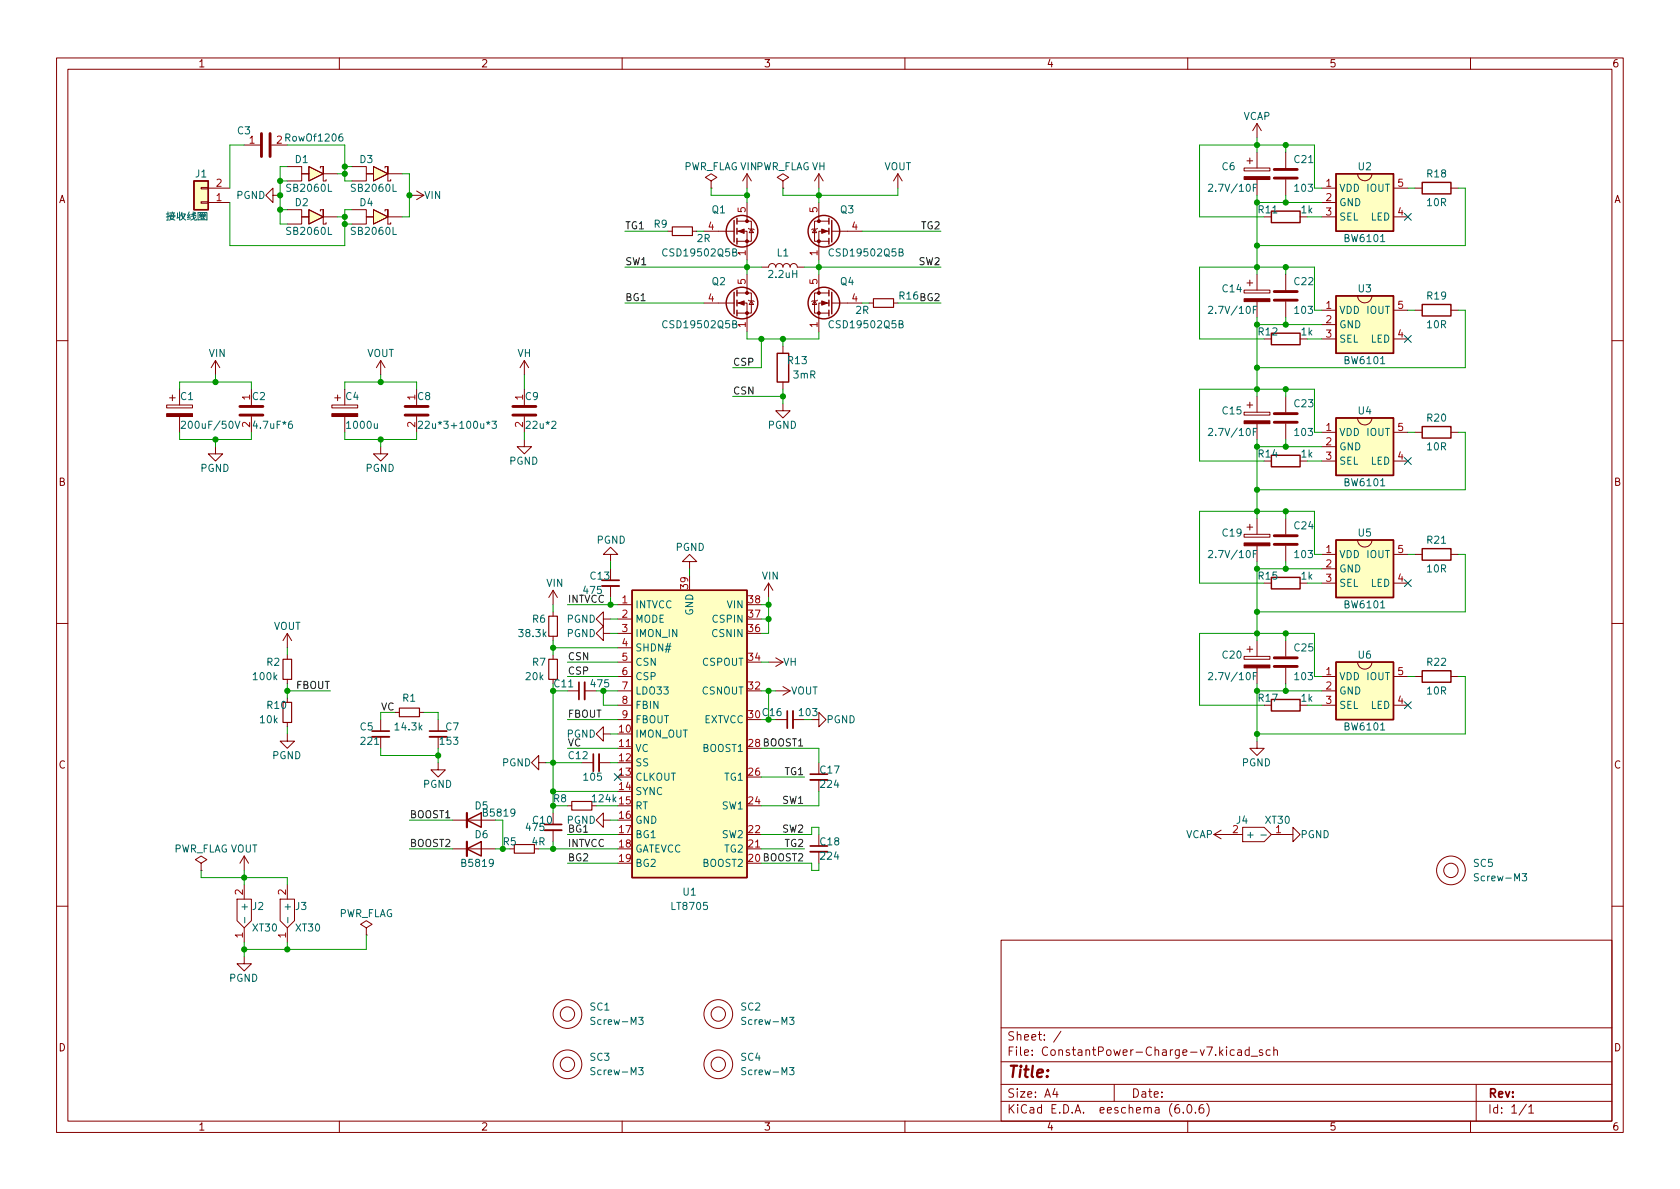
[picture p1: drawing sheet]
<svg xmlns="http://www.w3.org/2000/svg" width="297mm" height="210mm" viewBox="0 0 297 210" stroke-linecap="round" stroke-linejoin="round" font-family="sans-serif">
<g fill="none" stroke="#840000" stroke-width=".18">
<path d="M10 10.2h277v190.1h-277zM12 12.2h273v186.1h-273zM60 10.2v2M110 10.2v2M160 10.2v2M210 10.2v2M260 10.2v2M35.6 33.1h1.2v.3h-1.2zM35.6 35.7h1.2v.2h-1.2zM36.8 33.3h3.8M36.8 35.8h3.8M43.2 25.6h2.8"/>
<path d="M48 25.6h2.8M48.3 34.5v-1.2l-1.3 1.2 1.3 1.3v-1.3h1.2M50.8 37.1h2.5v2.5h-2.5M50.8 29.5h2.5v2.5h-2.5M53.3 38.3h1.3v-1.2l2.5 1.2-2.5 1.3v-1.3M53.3 30.7h1.3v-1.2l2.5 1.2-2.5 1.3v-1.3M57.1 37.1h-.5v.2M57.1 29.5h-.5v.2M59.7 38.3h-2.6v-1.2v2.5h.6v-.2M59.7 30.7h-2.6v-1.2v2.5h.6v-.3M62.2 29.5h2.6v2.5h-2.6M62.2 37.1h2.6v2.5h-2.6"/>
<path d="M64.8 30.7h1.2v-1.2l2.6 1.2-2.6 1.3v-1.3M64.8 38.3h1.2v-1.2l2.6 1.2-2.6 1.3v-1.3M68.6 29.5h-.5v.2M68.6 37.1h-.5v.2M71.1 30.7h-2.5v-1.2v2.5h.5v-.3M71.1 38.3h-2.5v-1.2v2.5h.5v-.2M72.4 34.5h2.5M73.7 33.8l1.2 .7M74.9 34.5l-1.2 .8M125.7 32l1-.6-1-.7-1 .7 1 .6v1.3M125.7 33.3h.1M130.3 39.1h2.5v3.6h-2.5"/>
<path d="M132.1 30.7v2.6M132.1 35.8v3.3M132.1 30.7l-.8 1.3M132.1 30.7l.7 1.3M138.4 32l1-.6-1-.7-1 .7 1 .6v1.3M138.4 33.3h.1M144.8 30.7v2.6M144.8 35.8v3.3M144.8 30.7l-.8 1.3M144.8 30.7l.7 1.3M146.6 39.1h-2.6v3.6h2.6M158.7 30.7l-.7 1.3"/>
<path d="M158.7 30.7v2.6M158.7 30.7l.8 1.3M220 29.7h4.5v.5h-4.5zM220.5 28.4h1M221 27.9v1.1M222.2 21.8l-.7 1.3M222.2 21.8v2.6M222.2 26.9v2.8M222.2 31.7v2.8M222.2 21.8l.8 1.3M223.5 38.3h1.3M227.3 26.9v2.8"/>
<path d="M227.3 31.7v2.8M229.9 38.3h1.2M233.7 38.3h2.5M233.7 33.3h2.5M233.7 35.8h2.5M240 30.7a1.27 1.27 0 0 0 1.3 1.3 1.27 1.27 0 0 0 1.3-1.3M246.4 38.3h2.5M246.4 33.3h2.5M250.2 33.3h1.3M256.5 33.3h1.3M118.1 40.9h.8M122.4 40.9h.8"/>
<path d="M124.5 53.6h5.3M124.5 40.9h5.3M130.3 40.9h1.8v5.1M130.3 53.6h1.8v5.1M130.3 51.8h2.5v3.6h-2.5M132.1 48.5v3.3M132.3 40.4l.2 .1h.7l.1 .1M132.3 53.1l.2 .1h.7l.1 .1M132.8 40.5l.4 .6h-.7zM132.8 53.2l.4 .6h-.7zM134.6 47.2h1.3a.64 .64 0 0 1 .6-.6 .64 .64 0 0 1 .7 .6 .64 .64 0 0 1 .6-.6 .64 .64 0 0 1 .6 .6 .64 .64 0 0 1 .7-.6 .64 .64 0 0 1 .6 .6 .64 .64 0 0 1 .6-.6 .64 .64 0 0 1 .7 .6h1.2M144 53.2l.4 .6h-.8z"/>
<path d="M144 40.5l.4 .6h-.8zM144.5 53.1l-.1 .1h-.8l-.1 .1M144.5 40.4l-.1 .1h-.8l-.1 .1M144.8 48.5v3.3M146.6 53.6h-1.8v5.1M146.6 51.8h-2.6v3.6h2.6M146.6 40.9h-1.8v5.1M147.1 53.6h5.3M147.1 40.9h5.3M153.7 53.6h.7M158 53.6h.7M220 51.3h4.5v.5h-4.5z"/>
<path d="M220.5 50h1M221 49.5v1M222.2 48.5v2.8M222.2 53.3v2.8M223.5 59.9h1.3M227.3 48.5v2.8M227.3 53.3v2.8M229.9 59.9h1.2M233.7 54.9h2.5M233.7 57.4h2.5M233.7 59.9h2.5M240 52.3a1.27 1.27 0 0 0 1.3 1.3 1.27 1.27 0 0 0 1.3-1.3"/>
<path d="M246.4 54.9h2.5M246.4 59.9h2.5M250.2 54.9h1.3M256.5 54.9h1.3M10 60.2h2M29.5 71.6h4.5v.5h-4.5zM30 70.4h1M30.5 69.8v1.1M31.7 68.8v2.8M31.7 73.7v2.7M38.1 79v1.3h1.3l-1.3 1.2-1.3-1.2h1.3M38.1 63.7l-.8 1.3"/>
<path d="M38.1 63.7v2.6M38.1 63.7l.8 1.3M44.4 68.8v2.8M44.4 73.7v2.7M58.7 71.6h4.5v.5h-4.5zM59.2 70.4h1M59.7 69.8v1.1M61 68.8v2.8M61 73.7v2.7M67.3 79v1.3h1.3l-1.3 1.2-1.3-1.2h1.3M67.3 63.7v2.6M67.3 63.7l-.8 1.3"/>
<path d="M67.3 63.7l.8 1.3M73.7 68.8v2.8M73.7 73.7v2.7M92.7 77.7v1.3h1.3l-1.3 1.3-1.3-1.3h1.3M92.7 63.7l-.8 1.3M92.7 63.7v2.6M92.7 68.8v2.8M92.7 73.7v2.7M92.7 63.7l.8 1.3M138.4 71.4v1.2h1.3l-1.3 1.3-1.2-1.3h1.2M138.4 61.2v1.3M138.4 67.6v1.2"/>
<path d="M220 72.9h4.5v.5h-4.5zM220.5 71.6h1M221 71.1v1M222.2 70.1v2.8M222.2 74.9v2.8M227.3 70.1v2.8M227.3 74.9v2.8M233.7 76.4h2.5M233.7 79h2.5M240 73.9a1.27 1.27 0 0 0 1.3 1.2 1.27 1.27 0 0 0 1.3-1.2M246.4 76.4h2.5M250.2 76.4h1.3"/>
<path d="M256.5 76.4h1.3M285 60.2h2M107.9 98h1.3l-1.3-1.2-1.2 1.2h1.2v1.3M121.9 99.3h1.3l-1.3-1.3-1.3 1.3h1.3v1.3M220 94.5h4.5v.5h-4.5zM220.5 93.2h1M221 92.7v1M222.2 91.7v2.8M222.2 96.5v2.8M223.5 81.5h1.3M227.3 91.7v2.8M227.3 96.5v2.8"/>
<path d="M229.9 81.5h1.2M233.7 98h2.5M233.7 81.5h2.5M240 95.5a1.27 1.27 0 0 0 1.3 1.2 1.27 1.27 0 0 0 1.3-1.2M246.4 98h2.5M246.4 81.5h2.5M250.2 98h1.3M256.5 98h1.3M10 110.2h2M50.8 112v2.5M50.8 115.8v.8M50.8 112l-.8 1.3"/>
<path d="M50.8 112l.8 1.3M97.8 104.4v2.5M97.8 108.2v.8M97.8 112.5v.8M97.8 115.8v.8M97.8 104.4l-.8 1.3M97.8 104.4l.8 1.3M106.7 109.5v-1.3l-1.3 1.3 1.3 1.2v-1.2h1.2M106.7 112v-1.3l-1.3 1.3 1.3 1.3v-1.3h1.2M107.9 103.6v2.1M109.2 119.6h2.6M109.2 117.1h2.6"/>
<path d="M109.2 106.9h2.6M109.2 109.5h2.6M109.2 112h2.6M109.2 114.5h2.6M135.9 103.1l-.8 1.3M135.9 103.1v2.6M135.9 103.1l.8 1.3M135.9 117.1h2.5M137.2 116.3l1.2 .8M138.4 117.1l-1.2 .8M220 116.1h4.5v.5h-4.5zM220.5 114.8h1"/>
<path d="M221 114.3v1M222.2 113.3v2.8M222.2 118.1v2.8M227.3 113.3v2.8M227.3 118.1v2.8M229.9 103.1h1.2M233.7 103.1h2.5M233.7 100.6h2.5M233.7 119.6h2.5M240 117.1a1.27 1.27 0 0 0 1.3 1.2 1.27 1.27 0 0 0 1.3-1.2M246.4 103.1h2.5M246.4 119.6h2.5"/>
<path d="M250.2 119.6h1.3M256.5 119.6h1.3M285 110.2h2M50.8 129.8v1.3h1.3l-1.3 1.2-1.3-1.2h1.3M50.8 120.1v.8M50.8 123.4v.8M50.8 127.8v.7M67.3 127.2v2.1M67.3 130.3v2M69.8 126h.8M74.2 126h.7M77.5 134.9v1.2h1.2l-1.2 1.3-1.3-1.3h1.3"/>
<path d="M77.5 127.2v2.1M77.5 130.3v2M95.2 134.9v-1.3l-1.2 1.3 1.2 1.2v-1.2h1.3M100.3 122.2h2.1M102.9 134.9h2M103.4 122.2h2M105.9 134.9h2M106.7 129.8v-1.3l-1.3 1.3 1.3 1.3v-1.3h1.2M109.2 122.2h2.6M109.2 124.7h2.6M109.2 127.2h2.6M109.2 132.3h2.6"/>
<path d="M137.2 122.2h2.5M137.2 127.2h2M138.4 121.4l1.3 .8M139.7 122.2l-1.3 .7M140.2 127.2h2M143.5 127.2h1.3v-1.2l1.2 1.2-1.2 1.3v-1.3M144.8 137.9v2M222.2 131.1v1.2h1.3l-1.3 1.3-1.2-1.3h1.2M223.5 124.7h1.3M229.9 124.7h1.2M233.7 122.2h2.5M233.7 124.7h2.5"/>
<path d="M246.4 124.7h2.5M35.6 152.6l1-.6-1-.6-1.1 .6 1.1 .6v1.3M35.6 153.9h.1M41.9 159h2.5v3.8l-1.2 1.3-1.3-1.3zM43.2 151.4v2.5M43.2 156.5v2.5M43.2 151.4l-.8 1.2M43.2 151.4l.7 1.2M49.5 159h2.6v3.8l-1.3 1.3-1.3-1.3zM50.8 156.5v2.5M80 150.1h7.6M80 145h7.6"/>
<path d="M94.5 150.1h.7M97.8 146.8v2M100.3 142.5h.8M106.7 145v-1.2l-1.3 1.2 1.3 1.3v-1.3h1.2M132.1 150.1h2.5M144.8 150.6v2M214.6 147.6l1.3 .7M214.6 147.6h5.1M215.9 146.8l-1.3 .8M219.7 146.3h3.8l1.3 1.3-1.3 1.2h-3.8zM224.8 147.6h3.8v-1.3l1.3 1.3-1.3 1.2v-1.2M10 160.2h2"/>
<path d="M43.2 169.2v1.2h1.2l-1.2 1.3-1.3-1.3h1.3M43.2 164.1v2.5M50.8 164.1v2.5M64.8 164.1l1-.7-1-.6-1 .6 1 .7v1.2M64.8 165.3h.1M177 166.3h108v32h-108zM285 160.2h2M60 198.3v2M110 198.3v2M160 198.3v2M177 194.8h108M177 191.8h108"/>
<path d="M177 187.8h108M177 181.8h108M186.5 192.5l-.4 1h1M186.9 193v1M187.6 182.4l-1.3 1.9M197 191.8v3M208.4 195.3a.59 .59 0 0 0-.7 .7v.5l.2 .3h.4l.2-.1 .1-.5-.2-.2-.4-.1-.3 .3M209.2 196.7v.1M210 198.3v2M210.1 195.4l.1-.1a.81 .81 0 0 1 .6 .7 .81 .81 0 0 1-.3 .8h-.1a.81 .81 0 0 1-.6-.6 .81 .81 0 0 1 .3-.8zM211.4 196.7v.1M212.7 195.3a.59 .59 0 0 0-.7 .7v.5l.1 .3h.5l.2-.1 .1-.5-.2-.2-.4-.1-.3 .3"/>
<path d="M213.4 195.1a1.72 1.72 0 0 1 0 2.3M218.2 185.7l-.4-.1-.3 .3v.4l.1 .3h.6M218.9 185.7h.5l.1 .9M219.5 186l-.5 .1a.29 .29 0 0 0-.2 .2 .29 .29 0 0 0 .2 .3h.5M220.9 185.7l-.5-.1-.3 .3v.4l.2 .3h.6M220.9 185.1v1.5M221.2 186.8h1.2M223.2 185.7l-.3-.1-.3 .2 .1 .3 .5 .1v.4h-.6M224.6 185.7l-.5-.1-.2 .3v.4l.1 .3h.6M225.2 185.8l.2-.2 .4 .1 .1 .9M225.2 185.1v1.5M260 198.3v2"/>
<path d="M261 191.8v6.5M269.9 195.3l-1.3 1.9M270.3 195.8l.4-.5v1.5M270.3 196.8h.9"/>
<circle cx="256.5" cy="153.9" r="2.54"/>
<circle cx="256.5" cy="153.9" r="1.27"/>
<circle cx="100.3" cy="179.3" r="2.54"/>
<circle cx="100.3" cy="179.3" r="1.27"/>
<circle cx="127" cy="179.3" r="2.54"/>
<circle cx="127" cy="179.3" r="1.27"/>
<circle cx="100.3" cy="188.2" r="2.54"/>
<circle cx="100.3" cy="188.2" r="1.27"/>
<circle cx="127" cy="188.2" r="2.54"/>
<circle cx="127" cy="188.2" r="1.27"/>
</g>
<g fill="none" stroke="#840000" stroke-width=".25">
<path d="M34.3 32h2.5v5.1h-2.5zM129.8 39v3.8M130.3 38.6v1M146.6 38.6v1M147.1 39v3.8M224.8 37.3h5.1v2.1h-5.1zM236.2 30.7h10.2v10.2h-10.2zM251.5 32.3h5v2h-5zM129.8 51.7v3.8M130.3 40.4v1M130.3 42.2v1M130.3 51.3v1"/>
<path d="M130.3 53.1v1M130.3 54.9v1M146.6 40.4v1M146.6 42.2v1M146.6 51.3v1M146.6 53.1v1M146.6 54.9v1M147.1 51.7v3.8M224.8 58.9h5.1v2.1h-5.1zM236.2 52.3h10.2v10.2h-10.2zM251.5 53.8h5v2.1h-5zM137.4 62.5h2v5.1h-2z"/>
<path d="M236.2 73.9h10.2v10.2h-10.2zM251.5 75.4h5v2.1h-5zM224.8 80.5h5.1v2h-5.1zM236.2 95.5h10.2v10.2h-10.2zM251.5 97h5v2.1h-5zM111.8 104.4h20.3v50.8h-20.3zM224.8 102.1h5.1v2h-5.1zM236.2 117.1h10.2v10.1h-10.2zM251.5 118.6h5v2h-5zM224.8 123.7h5.1v2h-5.1zM82.5 150.1l2.6-1.3v2.6zM82.5 145l2.6-1.2v2.5z"/>
<circle cx="131.2" cy="40.9" r="2.79"/>
<circle cx="131.2" cy="53.6" r="2.79"/>
<circle cx="145.7" cy="53.6" r="2.79"/>
<circle cx="145.7" cy="40.9" r="2.79"/>
</g>
<g fill="#ffffc2" stroke="#ffffc2" stroke-width=".18">
<path d="M236.2 52.3h10.2v10.2h-10.2z"/>
<path d="M236.2 95.5h10.2v10.2h-10.2z"/>
<path d="M64.8 30.7h1.2v-1.2l2.6 1.2-2.6 1.3v-1.3z"/>
<path d="M54.6 37.1l2.5 1.2-2.5 1.3v-1.3h-1.3h1.3z"/>
<path d="M53.3 30.7h1.3v-1.2l2.5 1.2-2.5 1.3v-1.3z"/>
<path d="M236.2 117.1h10.2v10.1h-10.2z"/>
<path d="M236.2 30.7h10.2v10.2h-10.2z"/>
<path d="M236.2 73.9h10.2v10.2h-10.2z"/>
<path d="M111.8 104.4h20.3v50.8h-20.3z"/>
<path d="M34.3 32h2.5v5.1h-2.5z"/>
<path d="M66 37.1l2.6 1.2-2.6 1.3v-1.3h-1.2h1.2z"/>
</g>
<g fill="none" stroke="#840000" stroke-width=".51">
<path d="M46.2 23.6v4.1M47.8 23.6v4.1M225.3 31.5h4.1M225.3 30h4.1M225.3 53.1h4.1M225.3 51.6h4.1M42.4 73.4h4.1M42.4 71.9h4.1M71.6 73.4h4.1M71.6 71.9h4.1M90.7 73.4h4M90.7 71.9h4"/>
<path d="M225.3 74.7h4.1M225.3 73.1h4.1M225.3 96.3h4.1M225.3 94.7h4.1M225.3 117.9h4.1M225.3 116.3h4.1"/>
</g>
<g fill="#840000" stroke="#840000" stroke-width=".18">
<path d="M220 96h4.5v.5h-4.5z"/>
<path d="M220 31.2h4.5v.5h-4.5z"/>
<path d="M220 52.8h4.5v.5h-4.5z"/>
<path d="M220 117.6h4.5v.5h-4.5z"/>
<path d="M145.3 53.2l1 .4-1 .4z"/>
<path d="M145.3 40.5l1 .4-1 .4z"/>
<path d="M220 74.4h4.5v.5h-4.5z"/>
<path d="M29.5 73.1h4.5v.6h-4.5z"/>
<path d="M58.7 73.1h4.5v.6h-4.5z"/>
<path d="M130.6 40.9l1-.4v.8z"/>
<path d="M130.6 53.6l1-.4v.8z"/>
<circle cx="144.8" cy="55.4" r=".25"/>
<circle cx="144.8" cy="51.8" r=".25"/>
<circle cx="144.8" cy="42.7" r=".25"/>
<circle cx="144.8" cy="39.1" r=".25"/>
<circle cx="132.1" cy="42.7" r=".25"/>
<circle cx="132.1" cy="39.1" r=".25"/>
<circle cx="132.1" cy="55.4" r=".25"/>
<circle cx="132.1" cy="51.8" r=".25"/>
</g>
<g fill="none" stroke="#006464" stroke-width=".18">
<path d="M29.4 37.8h.5M29.7 37.5v1.4h-.2M29.9 38.3l-.5 .1M29.9 38.1h1.1M29.9 38.3h1.1M30 37.7h.9M30.2 37.8l.1 .3-.2 .5 .8 .3M30.5 37.5v.2M30.7 38.3l-.2 .4-.6 .2M30.7 37.7v.3M31.4 37.7v.9M31.7 37.5v1.4"/>
<path d="M31.7 38.4l-.4 .2M32.1 38l.3 .6 .4 .3M32.2 37.5l-.3 .7M32.5 38.4l.3-.6h-.7l.2 .6M32.7 38l-.3 .5-.5 .4M33.4 37.5l-.2 .6M33.5 38l-.4 .1M33.6 37.9l-.5 .5M33.7 38.4l-.6 .1M33.7 38.7l-.6 .1M34.2 37.5v1.2M34.2 38.2l.2 .6"/>
<path d="M34.4 37.5l.2 .2M34.4 38.9h.3M34.5 37.8l-.6 .1M34.6 37.8h-.4M34.7 38.3l-1 .6M34.7 38.1l-.9 .2M34.7 38.7v.2M35 38.9v-1.3h1.6v1.3M35 38.9h1.6M35.2 38.1h1.2M35.4 37.9h.8M35.5 38.3h.5v.2"/>
<path d="M35.5 37.7l-.2 .3M35.6 38.3v.4h.6M35.6 38.1l-.3 .3M35.8 38.6h.2M35.8 37.7l-.2 .5M36 38l.3 .4M36.2 37.7l.1 .3M60.5 23.7h-.3a.86 .86 0 0 0 0 1.3l.4-.2v-.4l-.2-.2h-.4l-.1 .2M213.7 32.7l.5-.1 .2 .3-.8 .9h.8M222.2 32.6h-.6v1.2M213.7 54.3l.5-.1 .2 .3-.8 .9h.8M222.2 54.2h-.6v1.2"/>
<path d="M32.1 74.6l.5-.1 .2 .3-.8 1h.8M41.6 74.5l.4 1.3 .4-1.3M74 74.6l.5-.1 .2 .3-.8 1h.8M87 74.5h.8l-.5 .5 .4 .1v.5l-.2 .2-.5-.2M213.7 75.9l.5-.1 .2 .3-.8 .9h.8M222.2 75.8h-.6v1.2M213.7 97.5l.5-.2 .2 .4-.8 .9h.8M222.2 97.3h-.6v1.3M213.7 119.1l.5-.2 .2 .4-.8 .9h.8M222.2 118.9h-.6v1.3M222.9 147.7h1M269.1 154.5h.8l-.4 .5 .4 .1v.5l-.2 .2-.6-.2"/>
<path d="M43.3 162.2v1M50.9 162.2v1M112.9 179.9h.8l-.4 .5 .4 .1v.5l-.2 .2-.6-.2M139.6 179.9h.8l-.4 .5 .3 .1v.5l-.2 .2-.5-.2M112.9 188.8h.8l-.4 .5 .4 .1v.5l-.2 .2-.6-.2M139.6 188.8h.8l-.4 .5 .3 .1v.5l-.2 .2-.5-.2"/>
</g>
<path d="M106.4 103.6h3.1M65.8 130.3h3M75.9 130.3h3.1M103.4 120.6v3.1M105.9 133.3v3.1M140.2 125.7v3.1M143.3 137.9h3M96.3 146.8h3M143.3 150.6h3" fill="none" stroke="#840000" stroke-width=".33"/>
<path d="M106.4 102.6h3.1M65.8 129.3h3M75.9 129.3h3.1M102.4 120.6v3.1M104.9 133.3v3.1M139.2 125.7v3.1M143.3 136.9h3M96.3 145.8h3M143.3 149.6h3" fill="none" stroke="#840000" stroke-width=".3"/>
<path d="M118.9 40.1h3.5v1.6h-3.5zM154.4 52.8h3.6v1.6h-3.6zM50 116.6h1.6v3.5h-1.6zM97 116.6h1.6v3.5h-1.6zM97 109h1.6v3.5h-1.6zM50 124.2h1.6v3.6h-1.6zM70.6 125.2h3.6v1.5h-3.6zM90.9 149.3h3.6v1.6h-3.6zM101.1 141.7h3.5v1.6h-3.5z" fill="none" stroke="#840000" stroke-width=".2"/>
<path d="M82.5 143.8v2.5M82.5 148.8v2.6" fill="none" stroke="#840000" stroke-width=".38"/>
<g fill="none" stroke="#009600" stroke-width=".18">
<path d="M40.6 35.8v7.6h20.4v-6.3h1.2M43.2 25.6h-2.6v7.7M49.5 32h1.3M49.5 37.1h1.3M50.8 25.6h10.2v6.4h1.2M50.8 29.5h-1.3v10.1h1.3M59.7 38.3h1.3M59.7 30.7h1.3M61 39.6h1.2M61 29.5h1.2M71.1 30.7h1.3v7.6h-1.3M125.7 33.3v1.2h6.4"/>
<path d="M132.1 33.3v2.5M138.4 33.3v1.2h20.3v-1.2M144.8 33.3v2.5M222.2 24.4v2.5M222.2 34.5v14M222.2 35.8h11.5M227.3 25.6v1.3M227.3 34.5v1.3M231.1 38.3h2.6M233.7 33.3h-1.3v-7.7h-20.3v12.7h11.4M248.9 33.3h1.3M257.8 33.3h1.3v10.1h-36.9"/>
<path d="M110.5 40.9h7.6M110.5 47.2h24.1M110.5 53.6h14M123.2 40.9h1.3M132.1 58.7v1.2h12.7v-1.2M132.1 46v2.5M134.6 59.9v5.1h-5.1M138.4 59.9v1.3M142.2 47.2h24.2M144.8 46v2.5M152.4 40.9h14M152.4 53.6h1.3"/>
<path d="M158.7 53.6h7.7M222.2 56.1v14M222.2 57.4h11.5M227.3 47.2v1.3M227.3 56.1v1.3M231.1 59.9h2.6M233.7 54.9h-1.3v-7.7h-20.3v12.7h11.4M248.9 54.9h1.3M257.8 54.9h1.3v10.1h-36.9M31.7 76.4v1.3h12.7v-1.3M31.7 68.8v-1.2h12.7v1.2M38.1 66.3v1.3"/>
<path d="M38.1 77.7v1.3M61 76.4v1.3h12.7v-1.3M61 68.8v-1.2h12.7v1.2M67.3 66.3v1.3M67.3 77.7v1.3M92.7 66.3v2.5M92.7 76.4v1.3M129.5 70.1h8.9M138.4 68.8v2.6M222.2 77.7v14M222.2 79h11.5M227.3 68.8v1.3"/>
<path d="M227.3 77.7v1.3M233.7 76.4h-1.3v-7.6h-20.3v12.7h11.4M248.9 76.4h1.3M257.8 76.4h1.3v10.2h-36.9M107.9 99.3v1.3M222.2 99.3v14M227.3 90.4v1.3M227.3 99.3v1.3M231.1 81.5h2.6M233.7 98h-1.3v-7.6h-20.3v12.7h11.4M248.9 98h1.3M257.8 98h1.3v10.2h-36.9"/>
<path d="M50.8 114.5v1.3M97.8 106.9v1.3M97.8 113.3v2.5M97.8 114.5h11.4M100.3 119.6h8.9M100.3 106.9h8.9M100.3 117.1h8.9M107.9 112h1.3M107.9 109.5h1.3M107.9 105.7v1.2M121.9 100.6v1.2M134.6 109.5h1.3"/>
<path d="M134.6 106.9h1.3M134.6 117.1h1.3M135.9 105.7v6.3h-1.3M222.2 100.6h11.5M227.3 112v1.3M231.1 103.1h2.6M233.7 119.6h-1.3v-7.6h-20.3v12.7h11.4M248.9 119.6h1.3M257.8 119.6h1.3v10.2h-36.9M50.8 122.2h7.6M50.8 120.9v2.5M50.8 128.5v1.3"/>
<path d="M67.3 126v1.2M67.3 132.3v1.3h10.2M74.9 126h2.6v1.2M77.5 132.3v2.6M96.5 134.9h6.4M97.8 122.2v21.6M97.8 139.9h11.4M100.3 132.3h8.9M100.3 127.2h8.9M107.9 134.9h1.3M107.9 129.8h1.3M109.2 122.2h-2.5v2.5h2.5"/>
<path d="M134.6 132.3h10.2v2.6M134.6 137.4h7.6M134.6 122.2h2.6M135.9 122.2v5M144.8 139.9v2.6h-10.2M222.2 120.9v10.2M222.2 122.2h11.5M227.3 120.9v1.3M231.1 124.7h2.6M35.6 153.9v1.3h15.2v1.3M43.2 153.9v2.6M72.4 150.1h7.6"/>
<path d="M72.4 145h7.6M88.9 145v5.1h-1.3M95.2 150.1h14M97.8 148.8v1.3M100.3 147.6h8.9M100.3 152.6h8.9M105.4 142.5h3.8M107.9 145h1.3M134.6 147.6h8.9v-1.3h1.3v1.3M134.6 152.6h8.9v1.3h1.3v-1.3M134.6 150.1h7.6M43.2 166.6v2.6"/>
<path d="M50.8 166.6v1.3M64.8 165.3v2.6h-21.6"/>
</g>
<path d="M248.3 37.7l1.2 1.3M249.5 37.7l-1.2 1.3M248.3 59.3l1.2 1.2M249.5 59.3l-1.2 1.2M248.3 80.9l1.2 1.2M249.5 80.9l-1.2 1.2M248.3 102.5l1.2 1.2M249.5 102.5l-1.2 1.2M108.6 136.8l1.2 1.2M109.8 136.8l-1.2 1.2M248.3 124.1l1.2 1.2M249.5 124.1l-1.2 1.2" fill="none" stroke="#000084" stroke-width=".18"/>
<g fill="#009600" stroke="#009600" stroke-width=".18">
<circle cx="227.3" cy="25.6" r=".46"/>
<circle cx="222.2" cy="43.4" r=".46"/>
<circle cx="222.2" cy="47.2" r=".46"/>
<circle cx="227.3" cy="47.2" r=".46"/>
<circle cx="222.2" cy="25.6" r=".46"/>
<circle cx="222.2" cy="112" r=".46"/>
<circle cx="222.2" cy="122.2" r=".46"/>
<circle cx="227.3" cy="112" r=".46"/>
<circle cx="227.3" cy="122.2" r=".46"/>
<circle cx="222.2" cy="129.8" r=".46"/>
<circle cx="227.3" cy="90.4" r=".46"/>
<circle cx="227.3" cy="100.6" r=".46"/>
<circle cx="222.2" cy="100.6" r=".46"/>
<circle cx="222.2" cy="108.2" r=".46"/>
<circle cx="222.2" cy="79" r=".46"/>
<circle cx="222.2" cy="86.6" r=".46"/>
<circle cx="227.3" cy="68.8" r=".46"/>
<circle cx="222.2" cy="68.8" r=".46"/>
<circle cx="227.3" cy="79" r=".46"/>
<circle cx="222.2" cy="35.8" r=".46"/>
<circle cx="227.3" cy="35.8" r=".46"/>
<circle cx="222.2" cy="65" r=".46"/>
<circle cx="222.2" cy="57.4" r=".46"/>
<circle cx="222.2" cy="90.4" r=".46"/>
<circle cx="227.3" cy="57.4" r=".46"/>
<circle cx="97.8" cy="134.9" r=".46"/>
<circle cx="97.8" cy="122.2" r=".46"/>
<circle cx="97.8" cy="142.5" r=".46"/>
<circle cx="97.8" cy="139.9" r=".46"/>
<circle cx="97.8" cy="150.1" r=".46"/>
<circle cx="88.9" cy="150.1" r=".46"/>
<circle cx="77.5" cy="133.6" r=".46"/>
<circle cx="135.9" cy="122.2" r=".46"/>
<circle cx="135.9" cy="127.2" r=".46"/>
<circle cx="97.8" cy="114.5" r=".46"/>
<circle cx="50.8" cy="167.9" r=".46"/>
<circle cx="50.8" cy="122.2" r=".46"/>
<circle cx="43.2" cy="167.9" r=".46"/>
<circle cx="43.2" cy="155.2" r=".46"/>
<circle cx="135.9" cy="109.5" r=".46"/>
<circle cx="107.9" cy="106.9" r=".46"/>
<circle cx="106.7" cy="122.2" r=".46"/>
<circle cx="38.1" cy="77.7" r=".46"/>
<circle cx="38.1" cy="67.6" r=".46"/>
<circle cx="49.5" cy="37.1" r=".46"/>
<circle cx="67.3" cy="67.6" r=".46"/>
<circle cx="61" cy="39.6" r=".46"/>
<circle cx="134.6" cy="59.9" r=".46"/>
<circle cx="132.1" cy="47.2" r=".46"/>
<circle cx="67.3" cy="77.7" r=".46"/>
<circle cx="144.8" cy="34.5" r=".46"/>
<circle cx="132.1" cy="34.5" r=".46"/>
<circle cx="144.8" cy="47.2" r=".46"/>
<circle cx="49.5" cy="34.5" r=".46"/>
<circle cx="49.5" cy="32" r=".46"/>
<circle cx="61" cy="38.3" r=".46"/>
<circle cx="61" cy="29.5" r=".46"/>
<circle cx="61" cy="30.7" r=".46"/>
<circle cx="72.4" cy="34.5" r=".46"/>
<circle cx="138.4" cy="59.9" r=".46"/>
<circle cx="135.9" cy="106.9" r=".46"/>
<circle cx="138.4" cy="70.1" r=".46"/>
</g>
<text font-size="2.8" fill="#840000" x="178" y="190.6">Title:</text>
<g font-size="2.1" fill="#840000">
<text x="178" y="184">Sheet: /</text>
<text x="178" y="186.7">File: ConstantPower-Charge-v7.kicad_sch</text>
<text x="178" y="196.9">KiCad E.D.A. eeschema (6.0.6)</text>
<text x="178" y="194.1">Size: A4</text>
<text x="200" y="194.1">Date:</text>
<text x="263" y="194.1">Rev:</text>
<text x="263" y="196.9">Id: 1/1</text>
</g>
<g font-size="1.8" fill="#840000">
<text x="35" y="11.9">1</text>
<text x="85" y="11.9">2</text>
<text x="135" y="11.9">3</text>
<text x="185" y="11.9">4</text>
<text x="235" y="11.9">5</text>
<text x="285" y="11.9">6</text>
<text x="10.3" y="35.9">A</text>
<text x="285.3" y="35.9">A</text>
<text x="10.3" y="85.9">B</text>
<text x="285.3" y="85.9">B</text>
<text x="10.3" y="135.9">C</text>
<text x="285.3" y="135.9">C</text>
<text x="10.3" y="185.9">D</text>
<text x="285.3" y="185.9">D</text>
<text x="35" y="199.9">1</text>
<text x="85" y="199.9">2</text>
<text x="135" y="199.9">3</text>
<text x="185" y="199.9">4</text>
<text x="235" y="199.9">5</text>
<text x="285" y="199.9">6</text>
</g>
<g font-size="1.8" fill="#006464">
<text x="42" y="23.7">C3</text>
<text x="219.8" y="21.2">VCAP</text>
<text x="48.9" y="25.4">2 RowOf1206</text>
<text x="52.2" y="28.8">D1</text>
<text x="63.6" y="28.8">D3</text>
<text x="228.9" y="28.8">C21</text>
<text x="34.6" y="31.4">J1</text>
<text x="41.8" y="35.2">PGND</text>
<text x="50.9" y="33.9">SB2060L</text>
<text x="62.3" y="33.9">SB2060L</text>
<text x="75" y="35.2">VIN</text>
<text x="120.8" y="30.1">PWR_FLAG VINPWR_FLAG VH</text>
<text x="156.3" y="30.1">VOUT</text>
<text x="214.3" y="33.9">2.7V/10F</text>
<text x="216.1" y="30.1">C6</text>
<text x="229" y="33.9">103</text>
<text x="236.7" y="33.9">VDD IOUT</text>
<text x="240.2" y="30.1">U2</text>
<text x="252.4" y="31.4">R18</text>
<text x="50.9" y="41.5">SB2060L</text>
<text x="52.2" y="36.4">D2</text>
<text x="62.3" y="41.5">SB2060L</text>
<text x="63.6" y="36.4">D4</text>
<text x="115.7" y="40.3">R9</text>
<text x="125.9" y="37.7">Q1</text>
<text x="148.6" y="37.7">Q3</text>
<text x="222.6" y="37.7">R11</text>
<text x="230.1" y="37.7">1k</text>
<text x="236.7" y="36.4">GND</text>
<text x="236.7" y="39">SEL</text>
<text x="242.3" y="39">LED</text>
<text x="252.4" y="36.4">10R</text>
<text x="117.6" y="45.3">CSD19502Q5B</text>
<text x="123.3" y="42.8">2R</text>
<text x="137.4" y="45.3">L1</text>
<text x="147" y="45.3">CSD19502Q5B</text>
<text x="237.9" y="42.8">BW6101</text>
<text x="125.9" y="50.4">Q2</text>
<text x="136" y="49.1">2.2uH</text>
<text x="148.6" y="50.4">Q4</text>
<text x="216.2" y="51.7">C14</text>
<text x="228.9" y="50.4">C22</text>
<text x="240.2" y="51.7">U3</text>
<text x="252.4" y="53">R19</text>
<text x="117.6" y="58">CSD19502Q5B</text>
<text x="147" y="58">CSD19502Q5B</text>
<text x="151.3" y="55.5">2R</text>
<text x="214.3" y="55.5">2.7V/10F</text>
<text x="222.6" y="59.3">R12</text>
<text x="229" y="55.5">103</text>
<text x="230.1" y="59.3">1k</text>
<text x="236.7" y="55.5">VDD IOUT</text>
<text x="236.7" y="58">GND</text>
<text x="252.4" y="58">10R</text>
<text x="36.9" y="63.1">VIN</text>
<text x="64.9" y="63.1">VOUT</text>
<text x="91.5" y="63.1">VH</text>
<text x="139.3" y="64.4">R13</text>
<text x="236.7" y="60.6">SEL</text>
<text x="237.9" y="64.4">BW6101</text>
<text x="242.3" y="60.6">LED</text>
<text x="31.9" y="70.7">C1</text>
<text x="44.6" y="70.7">C2</text>
<text x="61.1" y="70.7">C4</text>
<text x="73.8" y="70.7">C8</text>
<text x="92.9" y="70.7">C9</text>
<text x="140.3" y="66.9">3mR</text>
<text x="32.8" y="75.8">200uF/50V</text>
<text x="45.1" y="75.8">4.7uF*6</text>
<text x="61.5" y="75.8">1000u</text>
<text x="75.1" y="75.8">22u*3+100u*3</text>
<text x="93.3" y="75.8">22u*2</text>
<text x="135.8" y="75.8">PGND</text>
<text x="214.3" y="77.1">2.7V/10F</text>
<text x="216.2" y="73.3">C15</text>
<text x="228.9" y="72">C23</text>
<text x="229" y="77.1">103</text>
<text x="236.7" y="77.1">VDD IOUT</text>
<text x="240.2" y="73.3">U4</text>
<text x="252.4" y="74.5">R20</text>
<text x="35.4" y="83.4">PGND</text>
<text x="64.6" y="83.4">PGND</text>
<text x="90" y="82.2">PGND</text>
<text x="222.6" y="80.9">R14</text>
<text x="230.1" y="80.9">1k</text>
<text x="236.7" y="79.6">GND</text>
<text x="236.7" y="82.2">SEL</text>
<text x="242.3" y="82.2">LED</text>
<text x="252.4" y="79.6">10R</text>
<text x="237.9" y="86">BW6101</text>
<text x="216.2" y="94.9">C19</text>
<text x="228.9" y="93.6">C24</text>
<text x="240.2" y="94.9">U5</text>
<text x="105.5" y="96.1">PGND</text>
<text x="119.5" y="97.4">PGND</text>
<text x="214.3" y="98.7">2.7V/10F</text>
<text x="229" y="98.7">103</text>
<text x="236.7" y="98.7">VDD IOUT</text>
<text x="236.7" y="101.2">GND</text>
<text x="252.4" y="96.1">R21</text>
<text x="252.4" y="101.2">10R</text>
<text x="96.6" y="103.8">VIN</text>
<text x="103.3" y="105">475</text>
<text x="104.4" y="102.5">C13</text>
<text x="112.3" y="107.6">INTVCC</text>
<text x="128.6" y="107.6">VIN</text>
<text x="134.7" y="102.5">VIN</text>
<text x="222.6" y="102.5">R15</text>
<text x="230.1" y="102.5">1k</text>
<text x="236.7" y="103.8">SEL</text>
<text x="237.9" y="107.6">BW6101</text>
<text x="242.3" y="103.8">LED</text>
<text x="48.3" y="111.4">VOUT</text>
<text x="91.9" y="112.6">38.3k</text>
<text x="94.2" y="110.1">R6</text>
<text x="100.2" y="110.1">PGND</text>
<text x="100.2" y="112.6">PGND</text>
<text x="112.3" y="110.1">MODE</text>
<text x="112.3" y="112.6">IMON_IN</text>
<text x="122.6" y="108.8" transform="rotate(-90 122.6 108.8)">GND</text>
<text x="126.1" y="112.6">CSNIN</text>
<text x="126.2" y="110.1">CSPIN</text>
<text x="47.2" y="117.7">R2</text>
<text x="94.2" y="117.7">R7</text>
<text x="112.3" y="115.2">SHDN#</text>
<text x="112.3" y="117.7">CSN</text>
<text x="124.2" y="117.7">CSPOUT</text>
<text x="138.5" y="117.7">VH</text>
<text x="216.2" y="116.5">C20</text>
<text x="228.9" y="115.2">C25</text>
<text x="240.2" y="116.5">U6</text>
<text x="252.4" y="117.7">R22</text>
<text x="44.9" y="120.3">100k</text>
<text x="47.3" y="125.3">R10</text>
<text x="71.2" y="124.1">R1</text>
<text x="93" y="120.3">20k</text>
<text x="112.3" y="120.3">CSP</text>
<text x="112.3" y="122.8">LDO33</text>
<text x="112.3" y="125.3">FBIN</text>
<text x="124.1" y="122.8">CSNOUT</text>
<text x="139.8" y="122.8">VOUT</text>
<text x="214.3" y="120.3">2.7V/10F</text>
<text x="222.6" y="124.1">R17</text>
<text x="229" y="120.3">103</text>
<text x="230.1" y="124.1">1k</text>
<text x="236.7" y="120.3">VDD IOUT</text>
<text x="236.7" y="122.8">GND</text>
<text x="236.7" y="125.3">SEL</text>
<text x="242.3" y="125.3">LED</text>
<text x="252.4" y="122.8">10R</text>
<text x="46" y="127.9">10k</text>
<text x="63.7" y="129.2">C5</text>
<text x="63.9" y="131.7">221</text>
<text x="70" y="129.2">14.3k</text>
<text x="77.9" y="131.7">153</text>
<text x="78.8" y="129.2">C7</text>
<text x="100.2" y="130.4">PGND</text>
<text x="112.3" y="130.4">IMON_OUT</text>
<text x="112.3" y="127.9">FBOUT</text>
<text x="124.4" y="127.9">EXTVCC</text>
<text x="146.1" y="127.9">PGND</text>
<text x="237.9" y="129.2">BW6101</text>
<text x="48.1" y="134.2">PGND</text>
<text x="88.8" y="135.5">PGND</text>
<text x="100.6" y="134.2">C12</text>
<text x="112.3" y="133">VC</text>
<text x="112.3" y="135.5">SS</text>
<text x="124.3" y="133">BOOST1</text>
<text x="145.1" y="136.8">C17</text>
<text x="219.6" y="135.5">PGND</text>
<text x="74.8" y="139.3">PGND</text>
<text x="84" y="143.1">D5</text>
<text x="103.3" y="138">105</text>
<text x="104.8" y="141.9">124k 15</text>
<text x="112.3" y="138">CLKOUT</text>
<text x="112.3" y="140.6">SYNC</text>
<text x="112.3" y="143.1">RT</text>
<text x="127.7" y="143.1">SW1</text>
<text x="128.1" y="138">TG1</text>
<text x="145.2" y="139.3">224</text>
<text x="84" y="148.2">D6</text>
<text x="93.1" y="146.9">475</text>
<text x="94.1" y="149.5">4R</text>
<text x="94.3" y="145.7">C10</text>
<text x="100.2" y="145.7">PGND</text>
<text x="112.3" y="145.7">GND</text>
<text x="112.3" y="148.2">BG1</text>
<text x="127.7" y="148.2">SW2</text>
<text x="145.1" y="149.5">C18</text>
<text x="209.6" y="148.2">VCAP</text>
<text x="218.6" y="145.7">J4</text>
<text x="220.2" y="148.2">+</text>
<text x="223.8" y="145.7">XT30</text>
<text x="230" y="148.2">PGND</text>
<text x="30.6" y="150.7">PWR_FLAG VOUT</text>
<text x="81.8" y="153.3">B5819</text>
<text x="112.3" y="150.7">GATEVCC</text>
<text x="112.3" y="153.3">BG2</text>
<text x="124.3" y="153.3">BOOST2</text>
<text x="128.1" y="150.7">TG2</text>
<text x="145.2" y="152">224</text>
<text x="260.6" y="153.3">SC5</text>
<text x="261.2" y="155.8">Screw-M3</text>
<text x="43.8" y="160.5" transform="rotate(-90 43.8 160.5)">+</text>
<text x="44.6" y="160.9">J2</text>
<text x="51.4" y="160.5" transform="rotate(-90 51.4 160.5)">+</text>
<text x="52.3" y="160.9">J3</text>
<text x="118.9" y="160.9">LT8705</text>
<text x="120.8" y="158.4">U1</text>
<text x="44.7" y="164.7">XT30</text>
<text x="52.3" y="164.7">XT30</text>
<text x="59.8" y="162.2">PWR_FLAG</text>
<text x="40.5" y="173.6">PGND</text>
<text x="104.3" y="178.7">SC1</text>
<text x="131" y="178.7">SC2</text>
<text x="105" y="181.2">Screw-M3</text>
<text x="131.6" y="181.2">Screw-M3</text>
<text x="104.3" y="187.6">SC3</text>
<text x="105" y="190.1">Screw-M3</text>
<text x="131" y="187.6">SC4</text>
<text x="131.6" y="190.1">Screw-M3</text>
</g>
<g font-size="1.8" fill="#a90000">
<text x="44.1" y="25.4">1</text>
<text x="38.2" y="35.6">1</text>
<text x="38.2" y="33">2</text>
<text x="234.5" y="33">1</text>
<text x="234.5" y="35.6">2</text>
<text x="247.2" y="33">5</text>
<text x="125.2" y="40.6">4</text>
<text x="131.8" y="37.6" transform="rotate(-90 131.8 37.6)">5</text>
<text x="144.5" y="37.6" transform="rotate(-90 144.5 37.6)">5</text>
<text x="150.6" y="40.6">4</text>
<text x="234.5" y="38.1">3</text>
<text x="247.2" y="38.1">4</text>
<text x="131.8" y="45.2" transform="rotate(-90 131.8 45.2)">1</text>
<text x="144.5" y="45.2" transform="rotate(-90 144.5 45.2)">1</text>
<text x="125.2" y="53.3">4</text>
<text x="131.8" y="50.3" transform="rotate(-90 131.8 50.3)">5</text>
<text x="144.5" y="50.3" transform="rotate(-90 144.5 50.3)">5</text>
<text x="150.6" y="53.3">4</text>
<text x="131.8" y="57.9" transform="rotate(-90 131.8 57.9)">1</text>
<text x="144.5" y="57.9" transform="rotate(-90 144.5 57.9)">1</text>
<text x="234.5" y="54.6">1</text>
<text x="234.5" y="57.1">2</text>
<text x="234.5" y="59.7">3</text>
<text x="247.2" y="59.7">4</text>
<text x="247.2" y="54.6">5</text>
<text x="44.2" y="70.7" transform="rotate(-90 44.2 70.7)">1</text>
<text x="73.4" y="70.7" transform="rotate(-90 73.4 70.7)">1</text>
<text x="92.5" y="70.7" transform="rotate(-90 92.5 70.7)">1</text>
<text x="44.2" y="75.5" transform="rotate(-90 44.2 75.5)">2</text>
<text x="73.4" y="75.5" transform="rotate(-90 73.4 75.5)">2</text>
<text x="92.5" y="75.5" transform="rotate(-90 92.5 75.5)">2</text>
<text x="234.5" y="76.2">1</text>
<text x="247.2" y="76.2">5</text>
<text x="234.5" y="78.7">2</text>
<text x="234.5" y="81.3">3</text>
<text x="247.2" y="81.3">4</text>
<text x="234.5" y="97.8">1</text>
<text x="234.5" y="100.3">2</text>
<text x="247.2" y="97.8">5</text>
<text x="110" y="106.7">1</text>
<text x="121.7" y="104.1" transform="rotate(-90 121.7 104.1)">39</text>
<text x="132.4" y="106.7">38</text>
<text x="234.5" y="102.9">3</text>
<text x="247.2" y="102.9">4</text>
<text x="110" y="109.2">2</text>
<text x="110" y="111.8">3</text>
<text x="132.4" y="111.8">36</text>
<text x="132.4" y="109.2">37</text>
<text x="110" y="114.3">4</text>
<text x="110" y="116.8">5</text>
<text x="110" y="119.4">6</text>
<text x="132.4" y="116.8">34</text>
<text x="234.5" y="119.4">1</text>
<text x="247.2" y="119.4">5</text>
<text x="110" y="121.9">7</text>
<text x="110" y="124.5">8</text>
<text x="132.4" y="121.9">32</text>
<text x="234.5" y="121.9">2</text>
<text x="234.5" y="124.5">3</text>
<text x="247.2" y="124.5">4</text>
<text x="109.5" y="129.5">10</text>
<text x="110" y="127">9</text>
<text x="109.5" y="132.1">11</text>
<text x="109.5" y="134.6">12</text>
<text x="109.5" y="137.2">13</text>
<text x="132.4" y="137.2">26</text>
<text x="109.5" y="139.7">14</text>
<text x="132.4" y="142.2">24</text>
<text x="109.5" y="144.8">16</text>
<text x="109.5" y="147.3">17</text>
<text x="109.5" y="149.9">18</text>
<text x="132.4" y="149.9">21</text>
<text x="132.4" y="147.3">22</text>
<text x="217.9" y="147.3">2</text>
<text x="225.6" y="147.3">1</text>
<text x="109.5" y="152.4">19</text>
<text x="42.9" y="158.2" transform="rotate(-90 42.9 158.2)">2</text>
<text x="50.5" y="158.2" transform="rotate(-90 50.5 158.2)">2</text>
<text x="42.9" y="165.8" transform="rotate(-90 42.9 165.8)">1</text>
<text x="50.5" y="165.8" transform="rotate(-90 50.5 165.8)">1</text>
</g>
<g font-size="1.8" fill="#0f0f0f">
<text x="110.5" y="40.5">TG1</text>
<text x="162.9" y="40.5">TG2</text>
<text x="110.5" y="46.9">SW1</text>
<text x="162.5" y="46.9">SW2</text>
<text x="110.5" y="53.2">BG1</text>
<text x="159.1" y="53">R16 BG2</text>
<text x="129.5" y="64.7">CSP</text>
<text x="129.5" y="69.7">CSN</text>
<text x="100.3" y="106.6">INTVCC</text>
<text x="100.3" y="116.7">CSN</text>
<text x="100.3" y="119.3">CSP</text>
<text x="52.3" y="121.8">FBOUT</text>
<text x="100.3" y="132">VC</text>
<text x="100.3" y="126.9">FBOUT</text>
<text x="132.4" y="132.1">28 BOOST1</text>
<text x="138.8" y="137.1">TG1</text>
<text x="138.4" y="142.1">SW1</text>
<text x="72.4" y="149.8">BOOST2</text>
<text x="72.4" y="144.7">BOOST1</text>
<text x="100.3" y="147.2">BG1</text>
<text x="100.3" y="149.8">INTVCC</text>
<text x="138.4" y="147.2">SW2</text>
<text x="138.8" y="149.8">TG2</text>
<text x="100.3" y="152.3">BG2</text>
<text x="132.4" y="152.4">20 BOOST2</text>
</g>
<g font-size="1.8" fill="#009600">
<text x="67.3" y="125.6">VC</text>
<text x="98.1" y="121.5">C11</text>
<text x="104.6" y="121.5">475</text>
<text x="132.4" y="127">30 C16</text>
<text x="141.4" y="126.6">103</text>
<text x="97.9" y="141.9">R8</text>
<text x="85.6" y="144.4">B5819</text>
<text x="89" y="149.5">R5</text>
</g>
</svg>
